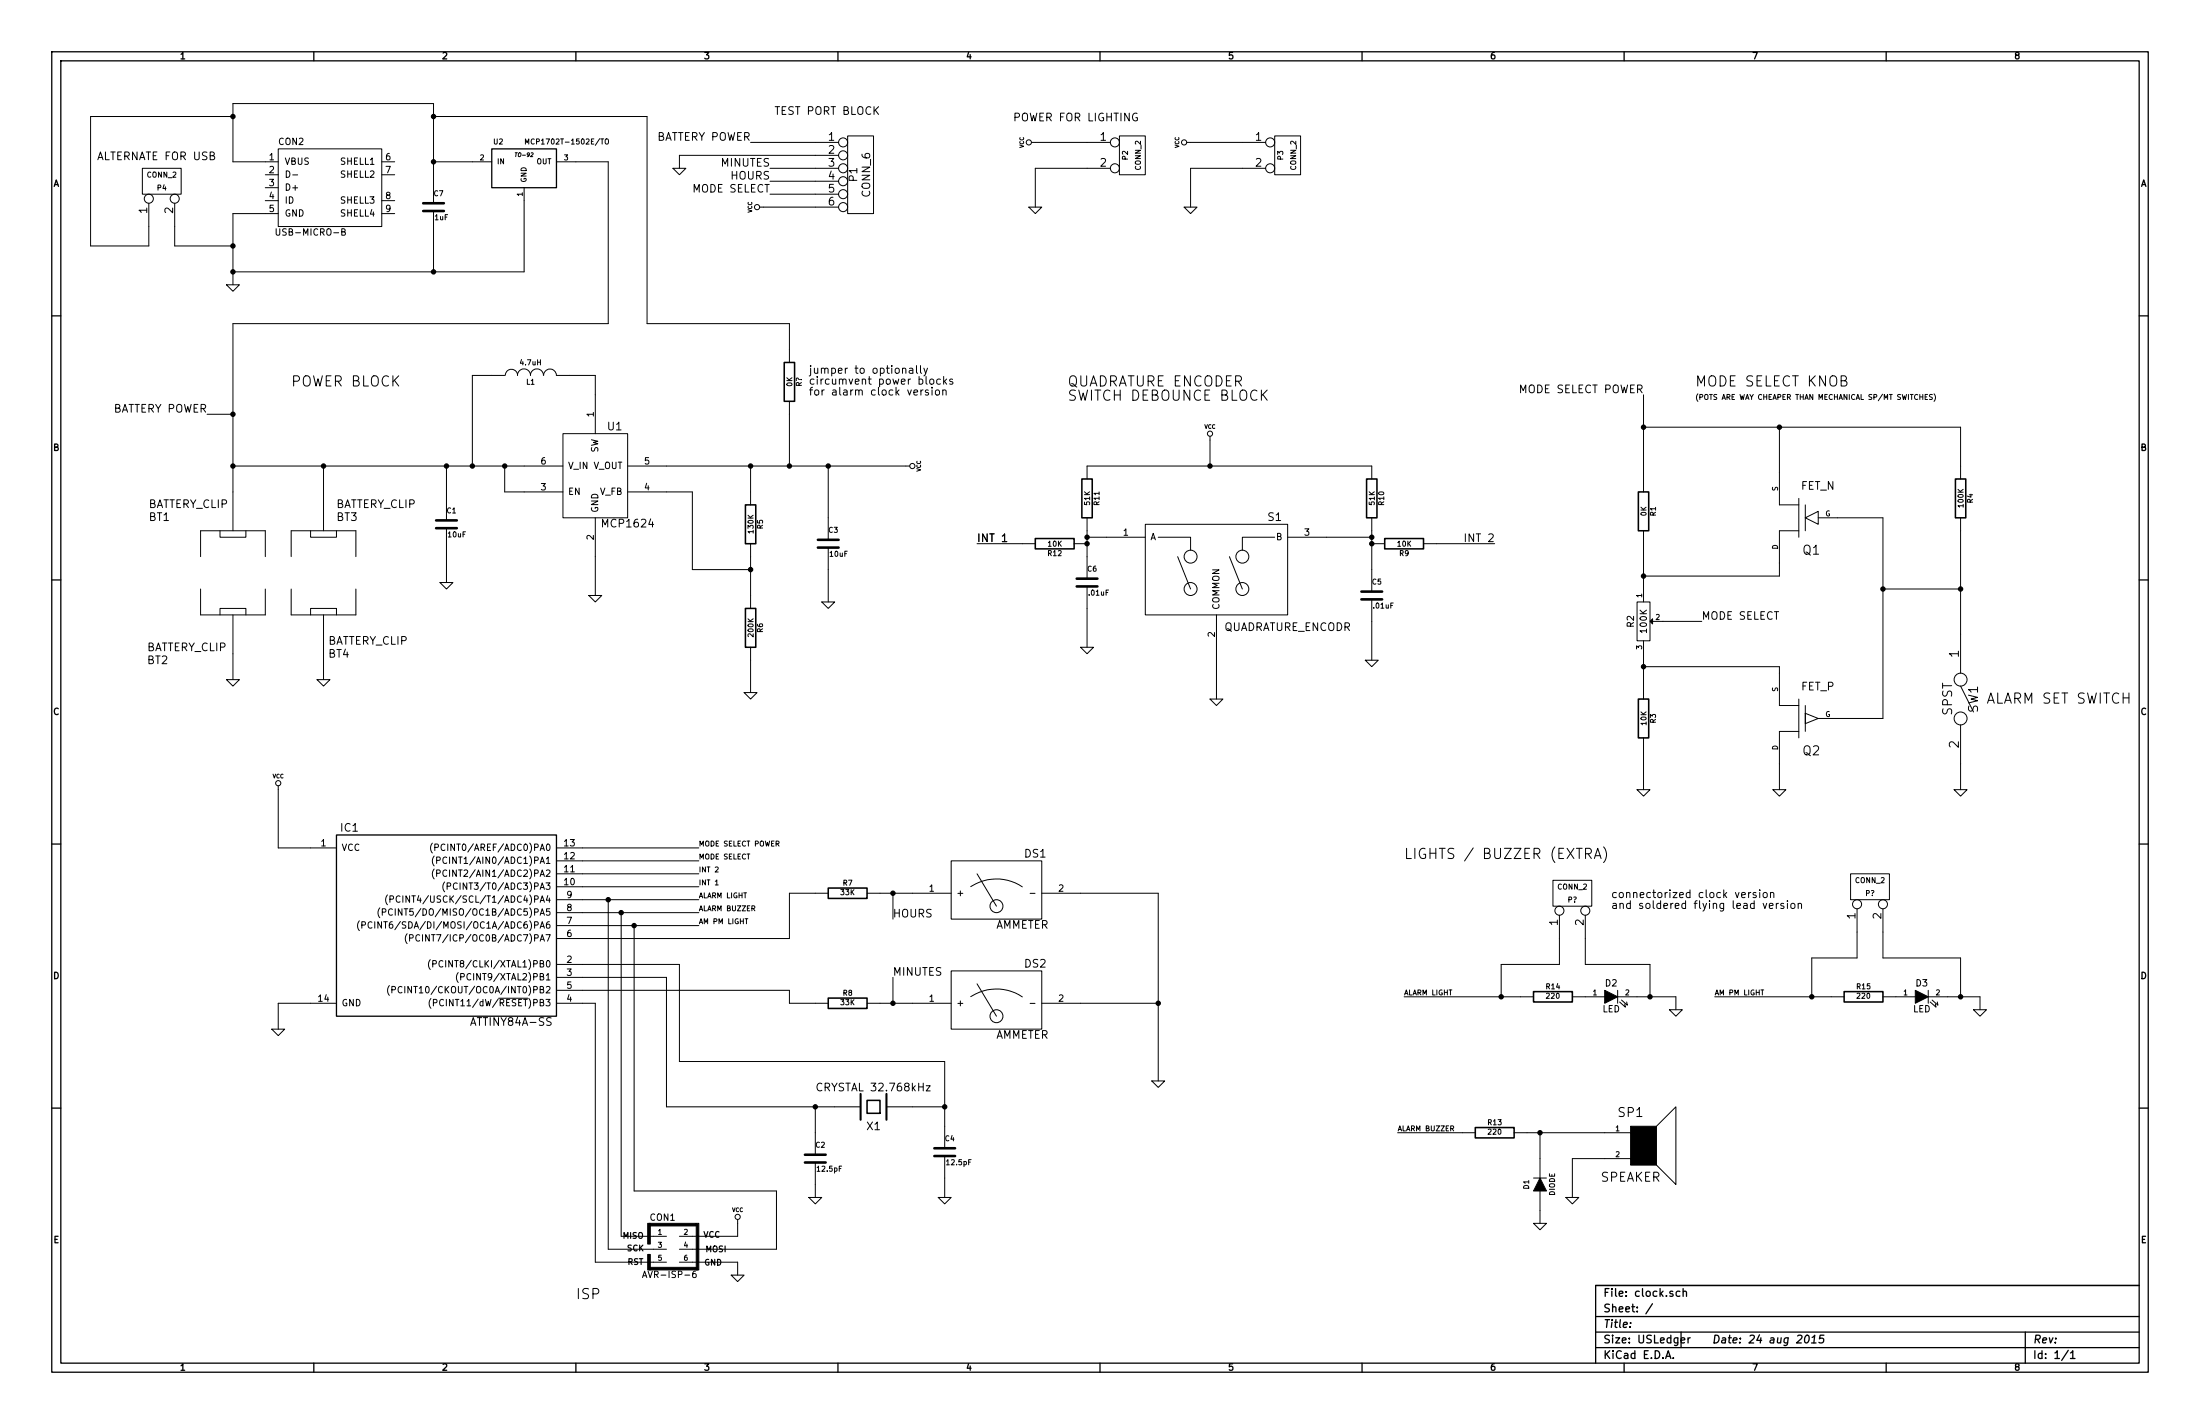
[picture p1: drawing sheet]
<svg xmlns="http://www.w3.org/2000/svg" width="432mm" height="279mm" viewBox="0 0 432 279" stroke-linecap="round" stroke-linejoin="round" font-family="sans-serif">
<g fill="none" stroke="#000" stroke-width=".25">
<path d="M10.2 10.2h411.4v259h-411.4zM11.9 11.9h408v255.6h-408zM61.6 10.2v1.7M113 10.2v1.7M164.5 10.2v1.7M215.9 10.2v1.7M267.3 10.2v1.7M318.8 10.2v1.7M370.2 10.2v1.7M96.5 29.2h12.7v7.6h-12.7zM10.2 62h1.7M419.9 62h1.7"/>
<path d="M10.2 113.8h1.7M419.9 113.8h1.7M10.2 165.6h1.7M66 163.8h43.2v35.6h-43.2zM419.9 165.6h1.7M10.2 217.4h1.7M419.9 217.4h1.7M313.2 258.3h106.7M320 259.5v.2M324.3 255.8l-1.3 2M329.7 253.4l-.4-.1-.3 .3 .1 .6 .2 .2 .4-.1M330.4 253.5v-.1a.36 .36 0 0 1 .6 .2v.8"/>
<path d="M330.4 252.8v1.6M419.9 252.2h-106.7v15.3M61.6 267.5v1.7M113 267.5v1.7M164.5 267.5v1.7M215.9 267.5v1.7M267.3 267.5v1.7M313.2 264.4h106.7M313.2 261.4h106.7M318.8 267.5v1.7M326.9 266.5l.5-1.5 .5 1.5M327.1 266.1h.7"/>
<path d="M328.4 266.4v.1M329.9 263l.8-.1-.1-.3-.4-.1-.3 .2 .1 .7h.6M331.3 262.5v1M331.7 262.5l-.2 .1-.2 .2M354.4 262.1l.4-.1a.88 .88 0 0 1-.3 1.5l-.2-.1-.1-.5zM355.5 263.5h.9M355.7 262.4l.5-.4-.2 1.5M358 262h-.7l-.2 .7 .2-.1h.5l.2 .3-.2 .5-.2 .1-.6-.1M370.2 267.5v1.7M397.5 261.4v6.1M405.9 264.9l-1.3 2M406.4 265.5l.4-.5v1.5"/>
<path d="M406.4 266.5h.9"/>
</g>
<g fill="none" stroke="#000" stroke-width=".2">
<path d="M27.9 33h7.7v5.1h-7.7zM34.3 39.9v8.4h11.4M45.7 22.9h-27.9v25.4h11.4v-8.4M52.1 34.3h2.5M52.1 36.8h2.5M52.1 39.4h2.5M54.6 29.2h20.3v15.3h-20.3zM54.6 31.8h-8.9v-11.5h39.4v19.6M56.2 33.5a.64 .64 0 0 1 .7 .7 .64 .64 0 0 1-.7 .6zM57.5 34.3h.9M74.9 31.8h2.6M74.9 34.3h2.6"/>
<path d="M74.9 39.4h2.6M85.1 31.8h11.4M85.1 22.9h41.9v40.6h27.9v7.6M101.1 30h.4M102.9 36.8v16.5h-57.2M103.1 28.3v-1l.4 .7 .3-.7v1M109.2 31.8h10.2v31.7h-73.7v40.6M118.9 27.3h.3l.2 .1v.5l-.2 .4-.4-.2zM132.1 33h2.5l-1.3 1.3zM147.3 27.9h17.3M151.1 33h13.5M151.1 35.6h13.5"/>
<path d="M151.1 38.1h13.5M164.6 30.5h-31.3v2.5M166.4 26.7h5v15.2h-5zM202.4 27.9h15.5M217.9 33h-14.7v7.6M219.7 26.7h5.1v7.6h-5.1zM232.9 27.9h15.5M248.4 33h-14.7v7.6M250.2 26.7h5.1v7.6h-5.1zM44.4 55.9h2.6l-1.3 1.3zM54.2 44.9v1l.2 .3 .4-.1 .1-.2v-1M54.6 41.9h-8.9v14"/>
<path d="M67.1 45.5l.5-.1 .1-.4-.6-.1v1.3h.5l.2-.5-.3-.2M74.9 41.9h2.6M85.1 41.4v11.9M149.1 40.6h15.5M201.9 40.6h2.6l-1.3 1.3zM232.4 40.6h2.5l-1.2 1.3zM99.1 73.7h-6.4v17.7M99.2 73.6a1.19 1.19 0 0 1 1.2-1.1 1.19 1.19 0 0 1 1.2 1.1 1.27 1.27 0 0 1 1.2-1.2 1.27 1.27 0 0 1 1.3 1.2 1.27 1.27 0 0 1 1.3-1.2 1.27 1.27 0 0 1 1.3 1.3M106.7 73.6a1.24 1.24 0 0 1 1.3-1.2 1.24 1.24 0 0 1 1.2 1.3M109.2 73.7h7.6v11.4M154.9 78.7v12.7M178.5 72.3h.6l.1 1"/>
<path d="M179.2 72.6l-.5 .1a.3 .3 0 0 0-.3 .3 .3 .3 0 0 0 .3 .3l.5-.1M179.9 71.7v1.4l.2 .2M180.7 71.7v1.4l.2 .2M180.7 76.5v1M181.2 76.5l-.3 .1-.2 .2M181.3 72.2l.4 1.1M182 72.2l-.5 1.4-.2 .2M182.2 76.6l-.4-.1-.2 .2 .1 .2 .5 .2v.3h-.6M182.5 74.5l.3-.1 .4 .1v.8l-.2 .1-.5-.1zM182.9 76v.1M182.9 76.5v1M183.7 76.7l.2-.2 .4 .2v.7l-.2 .1-.4-.1z"/>
<path d="M184.6 74.4h-.5l-.3 .3 .1 .6 .2 .1 .5-.1M185 76.7l.1-.1a.36 .36 0 0 1 .6 .1v.8M185 76.5v1M185.2 73.9v1.5M185.4 74.8l.4 .6M185.8 74.4l-.6 .6M187 74.4h-.4l-.2 .2 .1 .2 .5 .2v.3h-.6M247.9 77.4l.8 1.1M248.7 76.5l-1.1 1.2M322.6 77.5v19M361.4 74.7h.6l.3-.2 .1-.4-.2-.3-.8-.1v2h.7a.53 .53 0 0 0 .4-.5 .53 .53 0 0 0-.5-.5M377.9 77.9h.3"/>
<path d="M378.3 77.4h-.4v1h.4M379.3 77.4l-.6 .1a.41 .41 0 0 0 .5 .5v.3h-.5M379.6 77.3a1.13 1.13 0 0 1 0 1.5M40.6 81.3h5.1M45.7 91.4h64.8M63.5 91.4v12.7M87.6 91.4v10.7M99.1 91.4v5.1h11.4M110.5 85.1h12.7v16.5h-12.7zM123.2 91.4h55.4M123.2 96.5h12.7v15.3h11.4M147.3 91.4v7.7"/>
<path d="M162.6 91.4v14.5M213.4 94v-2.6h55.8v2.6M237.5 85.6v5.8M322.6 83.8h62.2v10.2M349.2 83.8v15.3h3.9M353.1 97.8v7.6M354.3 99.1v5M39.4 109.2v-5.1h12.7v5.1M39.4 115.6v5.1h12.7v-5.1M43.2 104.1v1.3h5.1v-1.3M57.1 109.2v-5.1h12.7v5.1M57.1 115.6v5.1h12.7v-5.1"/>
<path d="M61 104.1v1.3h5v-1.3M86.4 114.3h2.5l-1.3 1.3zM87.6 103.6v10.7M115.6 116.8h2.5l-1.3 1.3zM116.8 101.6v15.2M147.3 106.7v12.7M161.3 118.1h2.5l-1.2 1.3zM162.6 107.4v10.7M191.8 106.7h11.4M196.7 106.3h.9M210.8 106.7h2.6M213.4 101.6v11.9"/>
<path d="M213.4 115.1v11.9M213.4 105.4h11.4M224.8 102.9h27.9v17.8h-27.9zM227.3 105.4h6.4v2.6M231.1 109.2l2.6 6.4M241.3 109.2l2.5 6.4M250.2 105.4h-6.4v2.6M252.7 105.4h16.5M269.2 106.7h2.6M269.2 101.6v14.5M269.2 117.6v11.9M279.4 106.7h14"/>
<path d="M287.6 104.7v1.6M321.3 118.1h2.5v7.6h-2.5zM322.6 104.1v14M353.1 104.1h-3.9v8.9h-26.6M354.3 101.6l2.6-1.3v2.6zM356.9 101.6h12.7v39.4h-12.7M369.6 115.6h15.2M384.8 101.6v30.5M43.2 120.7v-1.3h5.1v1.3M44.4 133.4h2.6l-1.3 1.2zM45.7 120.7v12.7M61 120.7v-1.3h5v1.3"/>
<path d="M62.2 133.4h2.6l-1.3 1.2zM63.5 120.7v12.7M146 135.9h2.6l-1.3 1.3zM147.3 127v8.9M212.1 127h2.5l-1.2 1.3zM237.5 137.2h2.5l-1.2 1.2zM238.8 120.7v16.5M268 129.5h2.5l-1.3 1.3zM322.6 125.7v11.5M322.6 130.8h26.6v7.6h3.9M324.4 121.9h9.6M353.1 137.2v7.6"/>
<path d="M354.3 138.4v5.1M354.3 140l2.6 1-2.6 1zM384.8 134.6l2.5 5.1M54.6 154.2v12.2h11.4M321.3 154.9h2.5l-1.2 1.3zM322.6 144.8v10.1M348 154.9h2.5l-1.3 1.3zM353.1 143.5h-3.9v11.4M383.5 154.9h2.6l-1.3 1.3zM384.8 142.2v12.7M74.5 178.1a1.47 1.47 0 0 0 0 2M75 179l.6-.1 .1-.5-.7-.1v1.3"/>
<path d="M76 175.6a1.47 1.47 0 0 0 0 1.9M76.5 176.4h.6l.1-.5-.7-.1v1.2M77 178.4a.5 .5 0 0 0-.6 0 .5 .5 0 0 0-.1 .6l.2 .5h.5M77.6 178.3v1.3M78.5 175.9a.5 .5 0 0 0-.6 0 .5 .5 0 0 0-.2 .6l.3 .5 .5-.1M79.1 175.8v1.2M84.9 165.4a1.47 1.47 0 0 0 0 2M85.2 170.5a1.47 1.47 0 0 0 0 1.9M85.2 168a1.47 1.47 0 0 0 0 1.9M85.3 166.3l.7-.1v-.5l-.7-.1v1.3M85.7 171.3h.6l.1-.5-.7-.1v1.3M85.7 168.8h.6l.1-.5-.7-.2v1.3"/>
<path d="M87.3 173.1a1.47 1.47 0 0 0 0 1.9M87.7 170.8a.5 .5 0 0 0-.6 0 .5 .5 0 0 0-.2 .6l.2 .5 .6-.1M87.7 168.3a.5 .5 0 0 0-.6 0 .5 .5 0 0 0-.2 .6l.2 .5 .6-.1M87.8 173.9l.6-.1v-.4l-.6-.2v1.3M109.2 166.4h28M109.2 179.1h28M109.2 176.5h28M109.2 174h28M109.2 171.5h28M109.2 168.9h28M119.4 176.5v68.6h11.4M121.9 179.1v63.5h8.9"/>
<path d="M140.4 170.2l.4-.1 .2 .3-.6 .7h.6M140.4 173.6h.6M162.6 175.3h-7.7v8.9h-45.7M170.2 175.3h16.5M175.3 175.3v5M186.7 168.9h17.8v11.4h-17.8zM190.5 174a9.2 9.2 0 0 1 10.2 0M191.8 171.5l3.8 6.3M202.2 175.3h.9M204.5 175.3h22.8v36.8M304.8 172.7h7.6v5.1h-7.6zM306.1 179.6v9.6h-11.5v6.4"/>
<path d="M311.1 179.6v9.6h12.7v6.4M311.2 167.5l.9-.1a.55 .55 0 0 0 .2-.5 .55 .55 0 0 0-.3-.5h-.8v2.1M311.7 167.5l.6 1M312.9 168.5l.7-2.1 .6 2.1M313.1 167.9h1M314.7 166.2a2.29 2.29 0 0 1 0 3M343.2 175.1v1M343.6 175.1l-.2 .1-.2 .2M344.7 175.2l-.4-.1-.2 .2v.2l.6 .2v.3h-.6M345.4 174.6v.2M345.4 175.1v1M346 177.2l.4 1.1 .4-1.1"/>
<path d="M346.1 175.3l.3-.2 .4 .2v.7l-.2 .1-.5-.1zM347.3 177.7l.7-.1-.1-.3-.4-.1-.2 .3v.7h.6M347.5 175.3l.1-.1a.36 .36 0 0 1 .6 .1v.8M347.5 175.1v1M348.6 177.2v1.1M349.1 177.2l-.3 .1-.2 .2M350.1 177.3l-.4-.1-.2 .3 .1 .2 .5 .1v.4h-.6M350.8 176.7v.2M350.8 177.2v1.1M351.6 177.4l.2-.2 .4 .2v.7l-.2 .2-.4-.2zM352.9 177.4l.1-.1a.36 .36 0 0 1 .6 .2v.8M352.9 177.2v1.1"/>
<path d="M363.2 171.5h7.6v5h-7.6zM364.5 178.3v9.7h-8.9v7.6M369.6 178.3v9.7h15.2v7.6M66 196.9h-11.4v5M70.5 180.7a1.47 1.47 0 0 0 0 1.9M71 181.5h.6l.1-.5-.7-.2v1.3M73 181a.5 .5 0 0 0-.6 0 .5 .5 0 0 0-.2 .6l.3 .5 .5-.1M73.6 180.8v1.3M74.9 180.8v1.3l-.7-1.3v1.3M76.4 193.4a1.47 1.47 0 0 0 0 1.9M76.9 194.2h.6l.1-.5-.7-.2v1.3M78.9 193.7a.5 .5 0 0 0-.6 0 .5 .5 0 0 0-.2 .6l.3 .5 .5-.1"/>
<path d="M79.9 183.2a1.47 1.47 0 0 0 0 1.9M80.4 184h.6l.1-.5-.7-.1v1.3M82.4 183.5a.5 .5 0 0 0-.6 0 .5 .5 0 0 0-.2 .6l.2 .5 .6-.1M84.5 188.3a1.47 1.47 0 0 0 0 1.9M84.6 195.9a1.47 1.47 0 0 0 0 1.9M84.9 189.1h.6l.1-.5-.7-.1v1.2M85.1 196.7h.6v-.5l-.6-.1v1.3M89.9 190.8a1.47 1.47 0 0 0 0 2M90.4 191.7l.6-.1 .1-.5-.7-.1v1.3M97.9 195.9h5.7M109.2 196.9h7.6v50.8h14M109.2 194.3h45.7v2.6h7.7"/>
<path d="M109.2 191.8h21.6v25.4h38.1M109.2 189.2h24.1v19.1h52.1v17M109.2 181.6h28M124.5 181.6v52.1h27.9v11.4h-19.1M146.2 180.3h.6M170.2 196.9h16.5M175.3 191.8v5.1M186.7 190.5h17.8v11.4h-17.8zM190.5 195.6a9.2 9.2 0 0 1 10.2 0M191.8 193l3.8 6.4M202.2 196.9h.9M204.5 196.9h22.8"/>
<path d="M275.6 195.6h25.4M308.6 195.6h6.4M317.5 195.6h11.4v2.5M317.5 194.3v2.6M317.9 196.6l1.1 1-.1-.6M318.3 196.2l1.1 1-.1-.6M327.7 198.1h2.5l-1.3 1.3zM336.5 195.6h25.4M345.6 194.2h.6M369.6 195.6h6.3M378.5 195.6h10.1v2.5M378.5 194.3v2.6"/>
<path d="M378.8 196.6l1.2 1-.1-.6M379.2 196.2l1.2 1-.2-.6M387.3 198.1h2.6l-1.3 1.3zM53.3 201.9h2.6l-1.3 1.3zM160 217.2v9.4M174 217.2h11.4M181.8 213h.8l-.8 1h.8M226.1 212.1h2.5l-1.3 1.3zM144.8 239.3v3.3h-11.5M158.7 235h2.6l-1.3 1.2zM160 228.1v6.9M184.1 235h2.6l-1.3 1.2z"/>
<path d="M185.4 226.8v8.2M274.3 222.3h15.3M297.2 222.3h22.8M301 231.1h2.5M302.3 222.3v8.8M302.3 233.7v6.3M307.3 235h2.6l-1.3 1.2zM320 227.3h-11.4v7.7M325.1 221l3.8-3.8v15.2l-3.8-3.8M126.1 250.7l.4-1.3 .4 1.3M126.2 250.3h.6M133.3 247.7h11.5v2.5"/>
<path d="M136.5 249.4l-.3 .1a.87 .87 0 0 0 0 1.2l.4-.2v-.5l-.4-.1-.3 .2M143.5 250.2h2.5l-1.2 1.3zM301 240h2.5l-1.2 1.3z"/>
<circle cx="29.2" cy="39" r=".89"/>
<circle cx="34.3" cy="39" r=".89"/>
<circle cx="165.5" cy="38.1" r=".89"/>
<circle cx="165.5" cy="30.5" r=".89"/>
<circle cx="165.5" cy="27.9" r=".89"/>
<circle cx="165.5" cy="33" r=".89"/>
<circle cx="165.5" cy="35.6" r=".89"/>
<circle cx="201.9" cy="27.9" r=".51"/>
<circle cx="218.8" cy="27.9" r=".89"/>
<circle cx="218.8" cy="33" r=".89"/>
<circle cx="232.4" cy="27.9" r=".51"/>
<circle cx="249.3" cy="27.9" r=".89"/>
<circle cx="249.3" cy="33" r=".89"/>
<circle cx="148.6" cy="40.6" r=".51"/>
<circle cx="165.5" cy="40.6" r=".89"/>
<circle cx="179.1" cy="91.4" r=".51"/>
<circle cx="237.5" cy="85.1" r=".51"/>
<circle cx="233.7" cy="109.2" r="1.27"/>
<circle cx="233.7" cy="115.6" r="1.27"/>
<circle cx="243.8" cy="115.6" r="1.27"/>
<circle cx="243.8" cy="109.2" r="1.27"/>
<circle cx="384.8" cy="133.3" r="1.27"/>
<circle cx="54.6" cy="153.7" r=".51"/>
<circle cx="384.8" cy="141" r="1.27"/>
<circle cx="195.6" cy="177.8" r="1.27"/>
<circle cx="306.1" cy="178.7" r=".89"/>
<circle cx="311.1" cy="178.7" r=".89"/>
<circle cx="364.5" cy="177.4" r=".89"/>
<circle cx="369.6" cy="177.4" r=".89"/>
<circle cx="195.6" cy="199.4" r="1.27"/>
<circle cx="144.8" cy="238.8" r=".51"/>
</g>
<g fill="none" stroke="#000" stroke-width=".3">
<path d="M153.9 71.1h2.1v7.6h-2.1zM146.3 99.1h2v7.6h-2zM212.3 94h2.1v7.6h-2.1zM268.2 94h2.1v7.6h-2.1zM321.6 96.5h2v7.6h-2zM383.8 94h2v7.6h-2zM146.3 119.4h2v7.6h-2zM203.2 105.7h7.6v2h-7.6zM271.8 105.7h7.6v2h-7.6zM321.6 137.2h2v7.6h-2zM162.6 174.2h7.6v2.1h-7.6zM162.6 195.8h7.6v2.1h-7.6z"/>
<path d="M301 194.6h7.6v2h-7.6zM361.9 194.6h7.7v2h-7.7zM170.2 215.9h2.5v2.5h-2.5zM289.6 221.2h7.6v2.1h-7.6z"/>
</g>
<path d="M168.9 214.6v5.1M174 214.6v5.1" fill="none" stroke="#000" stroke-width=".41"/>
<g fill="none" stroke="#000" stroke-width=".51">
<path d="M83.1 39.9h4M83.1 41.4h4M85.6 103.6h4.1M85.6 102.1h4.1M160.5 107.4h4.1M160.5 105.9h4.1M211.3 115.1h4.1M211.3 113.5h4.1M267.2 117.6h4.1M267.2 116.1h4.1M158 228.1h4.1M158 226.6h4.1"/>
<path d="M183.4 226.8h4.1M183.4 225.3h4.1"/>
</g>
<path d="M323.8 121.9l.6-.5v1zM315 194.3l2.5 1.3-2.5 1.3zM375.9 194.3l2.6 1.3-2.6 1.3zM302.3 231.1l1.2 2.6h-2.5zM320 221h5.1v7.6h-5.1zM127.5 248.7h9.4v.5h-9.4zM127.5 240h9.2v.5h-9.2zM127.1 246.1h.5v3.1h-.5zM127.1 240h.5v4.1h-.5zM136.7 240h.5v9.2h-.5z" fill="#000" stroke="#000" stroke-width=".2"/>
<g fill="#000" stroke="#000" stroke-width=".25">
<circle cx="45.7" cy="22.9" r=".41"/>
<circle cx="85.1" cy="22.9" r=".41"/>
<circle cx="85.1" cy="31.8" r=".41"/>
<circle cx="45.7" cy="48.3" r=".41"/>
<circle cx="45.7" cy="53.3" r=".41"/>
<circle cx="85.1" cy="53.3" r=".41"/>
<circle cx="45.7" cy="81.3" r=".41"/>
<circle cx="45.7" cy="91.4" r=".41"/>
<circle cx="63.5" cy="91.4" r=".41"/>
<circle cx="87.6" cy="91.4" r=".41"/>
<circle cx="92.7" cy="91.4" r=".41"/>
<circle cx="99.1" cy="91.4" r=".41"/>
<circle cx="147.3" cy="91.4" r=".41"/>
<circle cx="154.9" cy="91.4" r=".41"/>
<circle cx="162.6" cy="91.4" r=".41"/>
<circle cx="237.5" cy="91.4" r=".41"/>
<circle cx="322.6" cy="83.8" r=".41"/>
<circle cx="349.2" cy="83.8" r=".41"/>
<circle cx="147.3" cy="111.8" r=".41"/>
<circle cx="213.4" cy="105.4" r=".41"/>
<circle cx="213.4" cy="106.7" r=".41"/>
<circle cx="269.2" cy="105.4" r=".41"/>
<circle cx="269.2" cy="106.7" r=".41"/>
<circle cx="322.6" cy="113" r=".41"/>
<circle cx="369.6" cy="115.6" r=".41"/>
<circle cx="384.8" cy="115.6" r=".41"/>
<circle cx="322.6" cy="130.8" r=".41"/>
<circle cx="119.4" cy="176.5" r=".41"/>
<circle cx="121.9" cy="179.1" r=".41"/>
<circle cx="175.3" cy="175.3" r=".41"/>
<circle cx="124.5" cy="181.6" r=".41"/>
<circle cx="175.3" cy="196.9" r=".41"/>
<circle cx="227.3" cy="196.9" r=".41"/>
<circle cx="294.6" cy="195.6" r=".41"/>
<circle cx="323.8" cy="195.6" r=".41"/>
<circle cx="355.6" cy="195.6" r=".41"/>
<circle cx="384.8" cy="195.6" r=".41"/>
<circle cx="160" cy="217.2" r=".41"/>
<circle cx="185.4" cy="217.2" r=".41"/>
<circle cx="302.3" cy="222.3" r=".41"/>
</g>
<g font-size="2.8">
<text x="57.1" y="75.9">POWER BLOCK</text>
<text x="209.5" y="75.9">QUADRATURE ENCODER</text>
<text x="332.7" y="75.9">MODE SELECT KNOB</text>
<text x="209.5" y="78.7">SWITCH DEBOUNCE BLOCK</text>
<text x="389.9" y="138.2">ALARM SET SWITCH</text>
<text x="275.6" y="168.7">LIGHTS / BUZZER (EXTRA)</text>
<text x="113" y="255">ISP</text>
</g>
<g font-size="2.5">
<text x="353.9" y="108.9">Q1</text>
<text x="384.6" y="129" transform="rotate(-90 384.6 129)">1</text>
<text x="383.2" y="140.4" transform="rotate(-90 383.2 140.4)">SPST</text>
<text x="388.3" y="139.8" transform="rotate(-90 388.3 139.8)">SW1</text>
<text x="353.9" y="148.3">Q2</text>
<text x="384.6" y="146.7" transform="rotate(-90 384.6 146.7)">2</text>
<text x="317.7" y="219.3">SP1</text>
<text x="314.1" y="232">SPEAKER</text>
</g>
<g font-size="2.1">
<text x="152.7" y="22.6">TEST PORT BLOCK</text>
<text x="199.7" y="23.9">POWER FOR LIGHTING</text>
<text x="128.7" y="27.7">BATTERY POWER</text>
<text x="162.6" y="27.7">1</text>
<text x="216" y="27.7">1</text>
<text x="246.4" y="27.7">1</text>
<text x="19" y="31.5">ALTERNATE FOR USB</text>
<text x="141.6" y="32.8">MINUTES</text>
<text x="143.5" y="35.3">HOURS</text>
<text x="162.6" y="30.2">2</text>
<text x="162.6" y="32.8">3</text>
<text x="162.6" y="35.3">4</text>
<text x="168.3" y="35.6" transform="rotate(-90 168.3 35.6)">P1</text>
<text x="216" y="32.8">2</text>
<text x="246.4" y="32.8">2</text>
<text x="29" y="41.9" transform="rotate(-90 29 41.9)">1</text>
<text x="34" y="41.9" transform="rotate(-90 34 41.9)">2</text>
<text x="136" y="37.8">MODE SELECT</text>
<text x="162.6" y="37.8">5</text>
<text x="162.6" y="40.4">6</text>
<text x="170.9" y="38.6" transform="rotate(-90 170.9 38.6)">CONN_6</text>
<text x="158.7" y="73.4">jumper to optionally</text>
<text x="158.7" y="75.5">circumvent power blocks</text>
<text x="158.7" y="77.7">for alarm clock version</text>
<text x="298.6" y="77.2">MODE SELECT POWER</text>
<text x="22" y="81">BATTERY POWER</text>
<text x="119.3" y="84.5">U1</text>
<text x="29" y="99.7">BATTERY_CLIP</text>
<text x="65.8" y="99.7">BATTERY_CLIP</text>
<text x="353.4" y="96.2">FET_N</text>
<text x="29.3" y="102.3">BT1</text>
<text x="66.1" y="102.3">BT3</text>
<text x="118.5" y="103.6">MCP1624</text>
<text x="191.8" y="106.4">INT 1</text>
<text x="248.9" y="102.3">S1</text>
<text x="288.2" y="106.4">INT 2</text>
<text x="240" y="123.9">QUADRATURE_ENCODR</text>
<text x="334" y="121.7">MODE SELECT</text>
<text x="28.7" y="127.8">BATTERY_CLIP</text>
<text x="28.9" y="130.4">BT2</text>
<text x="64.2" y="126.6">BATTERY_CLIP</text>
<text x="64.5" y="129.1">BT4</text>
<text x="353.5" y="135.5">FET_P</text>
<text x="66.9" y="163.2">IC1</text>
<text x="201.1" y="168.3">DS1</text>
<text x="316.2" y="176.3">connectorized clock version</text>
<text x="316.2" y="178.4">and soldered flying lead version</text>
<text x="175.3" y="180.1">HOURS</text>
<text x="195.3" y="182.3">AMMETER</text>
<text x="305.8" y="181.6" transform="rotate(-90 305.8 181.6)">1</text>
<text x="310.9" y="181.6" transform="rotate(-90 310.9 181.6)">2</text>
<text x="364.2" y="180.3" transform="rotate(-90 364.2 180.3)">1</text>
<text x="369.3" y="180.3" transform="rotate(-90 369.3 180.3)">2</text>
<text x="175.3" y="191.5">MINUTES</text>
<text x="201.1" y="189.9">DS2</text>
<text x="92.8" y="201.3">ATTINY84A-SS</text>
<text x="195.3" y="203.9">AMMETER</text>
<text x="161" y="214.2">CRYSTAL 32.768kHz</text>
<text x="170.2" y="221.8">X1</text>
<text x="314.7" y="254.5">File: clock.sch</text>
<text x="314.7" y="257.6">Sheet: /</text>
<text x="314.7" y="263.7">Size: USLedger</text>
<text x="314.7" y="260.6">Title:</text>
<text x="336" y="263.7">Date: 24 aug 2015</text>
<text x="399" y="263.7">Rev:</text>
<text x="314.7" y="266.7">KiCad E.D.A.</text>
<text x="399" y="266.7">Id: 1/1</text>
</g>
<g font-size="1.8">
<text x="35.4" y="11.7">1</text>
<text x="86.8" y="11.7">2</text>
<text x="138.3" y="11.7">3</text>
<text x="189.7" y="11.7">4</text>
<text x="241.1" y="11.7">5</text>
<text x="292.6" y="11.7">6</text>
<text x="344" y="11.7">7</text>
<text x="395.5" y="11.7">8</text>
<text x="54.7" y="28.5">CON2</text>
<text x="52.9" y="31.5">1</text>
<text x="52.9" y="34">2</text>
<text x="55.9" y="32.4">VBUS</text>
<text x="66.9" y="32.4">SHELL1</text>
<text x="66.9" y="34.9">SHELL2</text>
<text x="75.7" y="31.5">6</text>
<text x="75.7" y="34">7</text>
<text x="10.4" y="36.7">A</text>
<text x="52.9" y="36.6">3</text>
<text x="52.9" y="39.1">4</text>
<text x="52.9" y="41.7">5</text>
<text x="55.9" y="37.5">D+</text>
<text x="55.9" y="40">ID</text>
<text x="66.9" y="40">SHELL3</text>
<text x="75.7" y="39.1">8</text>
<text x="75.7" y="41.7">9</text>
<text x="420.1" y="36.7">A</text>
<text x="54.9" y="46.3">USB-MICRO-B</text>
<text x="55.9" y="42.5">GND</text>
<text x="66.9" y="42.5">SHELL4</text>
<text x="116.6" y="81.8" transform="rotate(-90 116.6 81.8)">1</text>
<text x="10.4" y="88.5">B</text>
<text x="117.5" y="89" transform="rotate(-90 117.5 89)">SW</text>
<text x="420.1" y="88.5">B</text>
<text x="106.2" y="91.2">6</text>
<text x="111.5" y="92.1">V_IN V_OUT</text>
<text x="126.5" y="91.2">5</text>
<text x="106.2" y="96.3">3</text>
<text x="111.5" y="97.2">EN</text>
<text x="117.5" y="100.6" transform="rotate(-90 117.5 100.6)">GND</text>
<text x="117.7" y="97.2">V_FB</text>
<text x="126.5" y="96.3">4</text>
<text x="116.6" y="105.9" transform="rotate(-90 116.6 105.9)">2</text>
<text x="220.5" y="105.2">1</text>
<text x="225.8" y="106">A</text>
<text x="250.4" y="106">B</text>
<text x="256.1" y="105.2">3</text>
<text x="239.4" y="119.6" transform="rotate(-90 239.4 119.6)">COMMON</text>
<text x="238.5" y="124.9" transform="rotate(-90 238.5 124.9)">2</text>
<text x="320.8" y="123" transform="rotate(-90 320.8 123)">R2</text>
<text x="323.3" y="124" transform="rotate(-90 323.3 124)">100K</text>
<text x="10.4" y="140.3">C</text>
<text x="420.1" y="140.3">C</text>
<text x="63" y="166.1">1</text>
<text x="67.1" y="167">VCC</text>
<text x="86.7" y="167">(PCINT0/AREF/ADC0)PA0</text>
<text x="110.8" y="166.1">13</text>
<text x="87.5" y="172.1">(PCINT2/AIN1/ADC2)PA2</text>
<text x="87.5" y="169.5">(PCINT1/AIN0/ADC1)PA1</text>
<text x="110.8" y="173.7">10</text>
<text x="110.8" y="171.2">11</text>
<text x="110.8" y="168.7">12</text>
<text x="78.4" y="179.7">(PCINT5/DO/MISO/OC1B/ADC5)PA5</text>
<text x="79.9" y="177.2">(PCINT4/USCK/SCL/T1/ADC4)PA4</text>
<text x="89.4" y="174.6">(PCINT3/T0/ADC3)PA3</text>
<text x="111.3" y="178.8">8</text>
<text x="111.3" y="176.3">9</text>
<text x="182.4" y="175">1</text>
<text x="187.7" y="175.9">+</text>
<text x="207.8" y="175">2</text>
<text x="75.1" y="182.2">(PCINT6/SDA/DI/MOSI/OC1A/ADC6)PA6</text>
<text x="83.1" y="184.8">(PCINT7/ICP/OC0B/ADC7)PA7</text>
<text x="111.3" y="183.9">6</text>
<text x="111.3" y="181.4">7</text>
<text x="86.6" y="189.9">(PCINT8/CLKI/XTAL1)PB0</text>
<text x="111.3" y="189">2</text>
<text x="111.3" y="191.5">3</text>
<text x="10.4" y="192.2">D</text>
<text x="62.5" y="196.6">14</text>
<text x="67.1" y="197.5">GND</text>
<text x="79.8" y="194.9">(PCINT10/CKOUT/OC0A/INT0)PB2</text>
<text x="86.7" y="197.5">(PCINT11/dW/RESET)PB3</text>
<text x="91.2" y="192.4">(PCINT9/XTAL2)PB1</text>
<text x="111.3" y="196.6">4</text>
<text x="111.3" y="194.1">5</text>
<text x="182.4" y="196.6">1</text>
<text x="187.7" y="197.5">+</text>
<text x="207.8" y="196.6">2</text>
<text x="315.1" y="193.6">D2</text>
<text x="376.1" y="193.6">D3</text>
<text x="420.1" y="192.2">D</text>
<text x="314.5" y="198.7">LED</text>
<text x="375.4" y="198.7">LED</text>
<text x="127.6" y="239.6">CON1</text>
<text x="10.5" y="244">E</text>
<text x="420.2" y="244">E</text>
<text x="127.1" y="250.8">AVR-ISP-6</text>
<text x="35.4" y="269">1</text>
<text x="86.8" y="269">2</text>
<text x="138.3" y="269">3</text>
<text x="189.7" y="269">4</text>
<text x="241.1" y="269">5</text>
<text x="292.6" y="269">6</text>
<text x="344" y="269">7</text>
<text x="395.5" y="269">8</text>
</g>
<g font-size="1.6">
<text x="122.2" y="243.1">MISO</text>
<text x="123" y="245.5">SCK</text>
<text x="138" y="242.9">VCC</text>
<text x="138.5" y="245.7">MOSI</text>
<text x="123.1" y="248.2">RST</text>
<text x="138.2" y="248.3">GND</text>
</g>
<g font-size="1.4">
<text x="96.9" y="28.4">U2</text>
<text x="104.2" y="28.4">MCP1702T-1502E/TO</text>
<text x="28.9" y="34.9">CONN_2</text>
<text x="94.2" y="31.5">2</text>
<text x="97.5" y="32.3">IN</text>
<text x="103.4" y="35.8" transform="rotate(-90 103.4 35.8)">GND</text>
<text x="105.2" y="32.3">OUT</text>
<text x="110.7" y="31.5">3</text>
<text x="221.4" y="31.3" transform="rotate(-90 221.4 31.3)">P2</text>
<text x="224" y="33.4" transform="rotate(-90 224 33.4)">CONN_2</text>
<text x="251.9" y="31.3" transform="rotate(-90 251.9 31.3)">P3</text>
<text x="254.4" y="33.4" transform="rotate(-90 254.4 33.4)">CONN_2</text>
<text x="30.9" y="37.4">P4</text>
<text x="85.2" y="38.5">C7</text>
<text x="102.6" y="38.5" transform="rotate(-90 102.6 38.5)">1</text>
<text x="85.4" y="43.2">1uF</text>
<text x="102.2" y="71.7">4.7uH</text>
<text x="103.3" y="75.5">L1</text>
<text x="155.5" y="75.8" transform="rotate(-90 155.5 75.8)">0K</text>
<text x="157.4" y="75.9" transform="rotate(-90 157.4 75.9)">R?</text>
<text x="332.7" y="78.5">(POTS ARE WAY CHEAPER THAN MECHANICAL SP/MT SWITCHES)</text>
<text x="87.7" y="100.8">C1</text>
<text x="214" y="99.1" transform="rotate(-90 214 99.1)">51K</text>
<text x="215.8" y="99.1" transform="rotate(-90 215.8 99.1)">R11</text>
<text x="269.8" y="99.1" transform="rotate(-90 269.8 99.1)">51K</text>
<text x="271.7" y="99.1" transform="rotate(-90 271.7 99.1)">R10</text>
<text x="323.2" y="101.2" transform="rotate(-90 323.2 101.2)">0K</text>
<text x="325" y="101.2" transform="rotate(-90 325 101.2)">R1</text>
<text x="349" y="96.3" transform="rotate(-90 349 96.3)">S</text>
<text x="358.2" y="101.3">G</text>
<text x="385.4" y="99.4" transform="rotate(-90 385.4 99.4)">100K</text>
<text x="387.3" y="98.7" transform="rotate(-90 387.3 98.7)">R4</text>
<text x="88" y="105.5">10uF</text>
<text x="147.9" y="104.5" transform="rotate(-90 147.9 104.5)">130K</text>
<text x="149.8" y="103.8" transform="rotate(-90 149.8 103.8)">R5</text>
<text x="162.7" y="104.6">C3</text>
<text x="205.7" y="107.3">10K</text>
<text x="274.3" y="107.3">10K</text>
<text x="349" y="107.8" transform="rotate(-90 349 107.8)">D</text>
<text x="162.9" y="109.3">10uF</text>
<text x="205.7" y="109.1">R12</text>
<text x="213.5" y="112.2">C6</text>
<text x="274.7" y="109.1">R9</text>
<text x="213.7" y="116.9">.01uF</text>
<text x="269.3" y="114.7">C5</text>
<text x="269.6" y="119.4">.01uF</text>
<text x="322.3" y="117.2" transform="rotate(-90 322.3 117.2)">1</text>
<text x="147.9" y="124.8" transform="rotate(-90 147.9 124.8)">200K</text>
<text x="149.8" y="124.1" transform="rotate(-90 149.8 124.1)">R6</text>
<text x="325" y="121.7">2</text>
<text x="322.3" y="127.4" transform="rotate(-90 322.3 127.4)">3</text>
<text x="349" y="135.7" transform="rotate(-90 349 135.7)">S</text>
<text x="323.2" y="142.2" transform="rotate(-90 323.2 142.2)">10K</text>
<text x="325" y="141.9" transform="rotate(-90 325 141.9)">R3</text>
<text x="358.2" y="140.7">G</text>
<text x="349" y="147.2" transform="rotate(-90 349 147.2)">D</text>
<text x="137.2" y="166.1">MODE SELECT POWER</text>
<text x="137.2" y="173.7">INT 1</text>
<text x="137.2" y="171.2">INT 2</text>
<text x="137.2" y="168.7">MODE SELECT</text>
<text x="165.5" y="173.8">R7</text>
<text x="364.2" y="173.3">CONN_2</text>
<text x="137.2" y="176.3">ALARM LIGHT</text>
<text x="137.2" y="178.8">ALARM BUZZER</text>
<text x="165" y="175.7">33K</text>
<text x="305.7" y="174.6">CONN_2</text>
<text x="307.7" y="177.1">P?</text>
<text x="366.1" y="175.8">P?</text>
<text x="137.2" y="181.4">AM PM LIGHT</text>
<text x="165" y="197.3">33K</text>
<text x="165.5" y="195.4">R8</text>
<text x="275.6" y="195.3">ALARM LIGHT</text>
<text x="303.5" y="194.1">R14</text>
<text x="303.6" y="196">220</text>
<text x="312.7" y="195.3">1</text>
<text x="319" y="195.3">2</text>
<text x="336.5" y="195.3">AM PM LIGHT</text>
<text x="364.5" y="194.1">R15</text>
<text x="364.6" y="196">220</text>
<text x="373.6" y="195.3">1</text>
<text x="380" y="195.3">2</text>
<text x="274.3" y="222">ALARM BUZZER</text>
<text x="292.1" y="220.8">R13</text>
<text x="317.1" y="222">1</text>
<text x="160.1" y="225.2">C2</text>
<text x="185.5" y="224">C4</text>
<text x="292.2" y="222.7">220</text>
<text x="317.1" y="227.1">2</text>
<text x="160.5" y="229.9">12.5pF</text>
<text x="185.9" y="228.7">12.5pF</text>
<text x="300.2" y="233.3" transform="rotate(-90 300.2 233.3)">D1</text>
<text x="305.2" y="234.6" transform="rotate(-90 305.2 234.6)">DIODE</text>
<text x="129.2" y="242.3">1</text>
<text x="129.2" y="244.9">3</text>
<text x="134.2" y="242.3">2</text>
<text x="134.2" y="244.9">4</text>
<text x="129.2" y="247.4">5</text>
<text x="134.2" y="247.4">6</text>
</g>
<g font-size="1.1">
<text x="201" y="29.1" transform="rotate(-90 201 29.1)">VCC</text>
<text x="231.5" y="29.1" transform="rotate(-90 231.5 29.1)">VCC</text>
<text x="101.4" y="30.8">TO-92</text>
<text x="147.7" y="41.8" transform="rotate(-90 147.7 41.8)">VCC</text>
<text x="236.4" y="84.2">VCC</text>
<text x="180.8" y="92.6" transform="rotate(-90 180.8 92.6)">VCC</text>
<text x="53.5" y="152.7">VCC</text>
<text x="143.7" y="237.8">VCC</text>
</g>
</svg>
